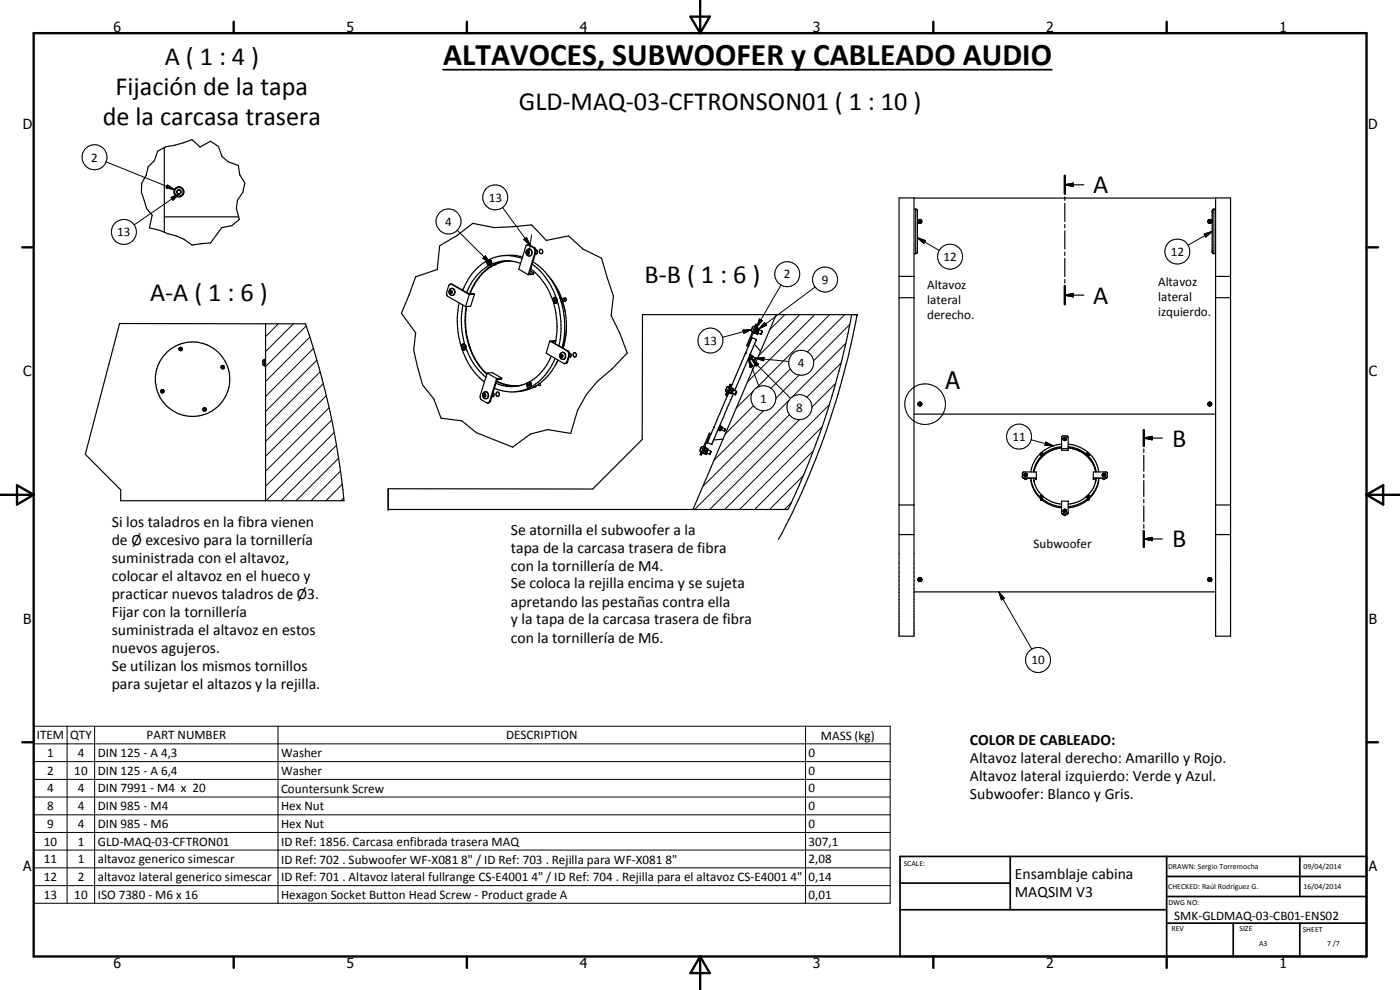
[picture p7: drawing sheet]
<svg xmlns="http://www.w3.org/2000/svg" width="420mm" height="297mm" viewBox="0 0 420 297" stroke-linecap="round" stroke-linejoin="round" font-family="sans-serif">
<g fill="none" stroke="#000" stroke-width=".35">
<path d="M49.3 44.3l3.2-.7 5.1-1.7 2.4 2.2 3.2-1.7 2.4 1.5 1 3 1.9 1.7 3 1.1 .5 2.8 1.5 2.4-.6 2.8-1.6 2.4-.4 2.4 .7 2.6M49.3 44.3l-2 1.1-1 2.8-1.8 1.8-.7 2.6-1.3 2.4-.1 2.7 1.6 4.9 1.7 2-.8 3.8 3.1 .7 1.3 .6M49.3 44.3v25.4M53.2 57.3l.5-.3 .5 .3v.6l-.5 .3-.5-.3zM274.3 59.4v131.5h-4.5v-131.5h99.5v131.5h-4.5v-131.5M319.6 55.5l2.5-.6v1zM319.6 52.7v5.5M319.6 59.1v1M319.6 55.5h5.7M49.3 65.1h22.3M71.6 65.1l.2 .7-2.2 1.9-3 .6-3.4 4.6-5.6 .6-2.5-1.7-2.2-1-3.6-1.1M131.9 73.7l5.2-3 4.8-3.7 6.4 1.3 11.2-.8 4.4 4.6 6.7-1.3 4.4 3.9 5.5 2.8 3.6 11.3-.7 5.9 2.6 5.2 2.2 6-4.5 4.8a29.4 29.4 0 0 0-12.4 19.3l-6.9-1.1-5.2 1.3-5.3 4-11-4.4-4.3-3.5-6.2-.8-2.2-5.8-3.4-4.2-2.6-10.4 .5-5.2-4.2-5.9 4.2-10.9 6.5-2.2z"/>
<path d="M146.3 78.1l-.2 .9 .6 .7M146.3 78.1a16.9 16.9 0 0 0-7.4 9M146.7 78.7l.1-.2 .3 .4-.4 .1M146.7 78.7h.1M146.7 78.7v.3M146.7 79.7a15.2 15.2 0 0 0-6.7 8.1M146.7 79h.2M146.8 78.7l.1 .3M146.9 77.9l.5 .4 .1 .8M146.9 77.9l-.6 .2M146.9 79h.1M146.9 78a.82 .82 0 0 1 .5 .7 .82 .82 0 0 1-.4 .8"/>
<path d="M147 78.6l-.2 .1M147.2 79.5l-.5 .2M147.2 79.5h-.2M147.3 79.4l-.1 .1M147.4 79.4h-.1M147.5 79.3l-.3 .2M147.5 79.1l-.2 .3M147.5 79.1a.74 .74 0 0 0-.1-.8 .74 .74 0 0 0-.8-.2 .76 .76 0 0 0-.3 .8 .76 .76 0 0 0 .7 .6M147.5 79.1v.2M147.9 79.6h.3M148.2 79.6a15.5 15.5 0 0 0-7.1 8.5M148.5 79.2l-.5 .4"/>
<path d="M148.6 79.2l-.2 .3M148.7 79.1a15.1 15.1 0 0 0-7.8 9.1M148.7 79.2l-.2 .2M148.8 79.1l-.1 .1M148.9 79.2h-.2M149.6 78.9h.1M149.6 78.9l-.7 .3M149.7 78.8l-.1 .1M150.3 78.6v.1M150.3 78.7l-.1 .1M151.1 76.7l3.4-.1 2.3 .5M151.8 78.3l-3.1 .8"/>
<path d="M153.4 78.4l-2.3 .1-2.9 1.1M156.2 79a11 11 0 0 0-8.7 .3M156.7 77.6a12 12 0 0 0-9.8 .3M157.9 73.7l.7-.3 1.7 1.1 .3 .5-2.1 7.4-2.8-1.6zM158.1 75a.97 .97 0 0 1 1.6 .7 .97 .97 0 0 1-1.4 .9 1.23 1.23 0 0 1-.2-1.6zM158.2 75.5l.3-.1 .3 .3-.1 .4-.3 .1-.3-.3M158.2 75.5l-.1 .4M158.4 73.4h.4l1.8 1 .3 .6M158.4 75.9h-.3M158.4 75.9l.2 .3M158.4 75.4v.5M158.4 75.4l-.2 .1"/>
<path d="M158.4 75.4h.2M159.7 79.2a20.4 20.4 0 0 1 7.3 10.3M159.9 78.6a20.1 20.1 0 0 1 8.2 10.8M160.9 75l-2 7 1.3-.1M160.9 75a.62 .62 0 0 1 .4 .7 .62 .62 0 0 1-.7 .5M162 75a.56 .56 0 0 1 .9 .4 .56 .56 0 0 1-.9 .5l-.1-.3zM274.3 62.7h.7l.3 .5v12.4l-.2 .4-.8 .1M275.5 66.3a.54 .54 0 0 1 .6-.4 .54 .54 0 0 1 .5 .5l-.2 .5-.4 .2-.4-.3-.1-.5a.6 .6 0 0 1 .8-.4 .6 .6 0 0 1 .3 .9M275.5 66.5l.4 .4h.5M275.9 66.3l.1-.1 .3 .3-.3 .2zM319.6 61v5.5M319.6 67.4v1"/>
<path d="M319.6 69.3v5.4M319.6 75.6v1.1M319.6 77.5v5.5M362.9 66.3l.2-.1 .2 .3-.2 .2zM363.5 66.1a.54 .54 0 0 0-.8-.1 .54 .54 0 0 0-.1 .8 .54 .54 0 0 0 .8 .1M363.5 66.1v.7M363.5 66.1l-.4-.3-.6 .5v.3l.4 .4 .6-.2M364.8 62.7l-.8 .1-.2 .4v12.4l.2 .4 .8 .1M35.9 97.1l55.8 .1a234 234 0 0 1 11.5 53h-67v-3.2l-10.6-10.7zM79.7 97.2v53M135 86.8a.98 .98 0 0 1 1.5 .7 .98 .98 0 0 1-1.2 1.1 1.14 1.14 0 0 1-.3-1.8zM135 87.4v.4"/>
<path d="M135 87.4l.3-.2 .3 .2v.5l-.3 .2-.3-.3M135 87.8h.3M135.2 85.3h.6l5 2.9 1.3-.1 .3 .2M135.2 85.3l-.6 .6-.6 2 .2 .8 5.5 3.3M135.3 87.8l.2 .1M135.3 87.3v.5M135.3 87.3l-.3 .1M135.4 85.3l5.4 3.1M135.4 87.2l-.1 .1M137.8 90.9a26.6 26.6 0 0 0 .6 13.1M138.9 91.6a25.5 25.5 0 0 0 .6 11.7M139.1 86.7l-.3 .3"/>
<path d="M139.9 92a24.8 24.8 0 0 0 .7 11.3M140 92a22.8 22.8 0 0 0 6.1 20.2M140.8 88.4l-1.1 3.6M142.4 88.3l-1.6 .1M142.4 88.3l-1.1 3.6-1.6 .1M159.1 81.3l1.1 .6M159.3 80.7a19.4 19.4 0 0 1 6.5 9.2M160.2 81.9l-.1 .4-1.6 .1M164.6 82.8l1.2 1.5 1.5 2.4 1.3 2.8M165.8 89.9l.1 .2M165.9 90.1l.4 .7h.4M166.1 90.9a24.9 24.9 0 0 1 .5 12.2l.1-.1"/>
<path d="M166.1 90.7v.2M166.3 90l.2-.2 .2 .2v.3h-.3M166.3 90l.1 .3M166.4 90.3h.1M166.5 90.3h.2M166.5 90v.3M166.5 90h-.2M166.6 89.4l.1 .1M166.6 89.9l-.1 .1M166.7 89.4l-.6 .1-.2 .6M166.7 89.4l.4 .3M166.7 89.5a.86 .86 0 0 1 0 1.3"/>
<path d="M167 89.5l.2 1M167 89.5l-.7-.3-.5 .7M167.1 90.6l-.4 .3M167.1 90.6l-.3 .5-.7-.2M167.2 90.5l-.1 .1M167.2 89.8a27.3 27.3 0 0 1 .6 14M167.2 90.3v.2M168.1 89.5l.2 .5M168.1 89.4a26.7 26.7 0 0 1 .6 14.9M168.3 89.4l-.2-.1 .2 .4 .1 .6h.2M168.3 89.4l.2 .1M168.3 89.4l.4 .2"/>
<path d="M168.5 89.5l.1 .8M168.5 89.5l-.2 .1M168.6 89.6h.6M168.7 89.6v.7M168.7 90.3l-.3 .3 .2-.3M168.9 90.3a24.4 24.4 0 0 1 .1 14.2M169.2 89.6a.42 .42 0 0 1 .7-.1 .42 .42 0 0 1 0 .7l-.2 .1-.4-.1M169.2 89.6l.2 .5-.7 .2M225.5 98.9v.1M225.5 99v.4l.3 .2M226.4 99.7l-.1 .3-.2-.1M226.4 99.7l.1 .2"/>
<path d="M226.5 99.6l-.1 .1M226.5 99.9l.4 .1M226.5 98a.82 .82 0 0 0-1 .9M226.8 99.1l-.2 .3M226.8 99.1l.4 .2M226.9 98l.2 .1M227 98.3l-.5 1.6M227 100h-.1M227.1 98.1v.1M227.1 98.2l-.1 .1M227.1 99.7l-.1 .3M227.1 99.7l-.2 .3"/>
<path d="M227.1 98.3l-.3 .8M227.1 98.3l-.1 .1M227.1 98.3l.4 .2M227.2 99.3l-.1 .4M227.4 99.9v.2l-.4-.1M227.4 99.9l1 .3M227.5 98.5l-.3 .8M227.5 98.5l.1 .2M227.6 98.7l-.5 1M227.6 98.6l.3 .2-.5 1.1M227.8 99l.9 .4M228.6 99.6l-.2 .6"/>
<path d="M228.7 99.4l-.2 .7M228.7 99.4v.2M232.9 94.4l-24.9 58.5M255.6 94.4a233.4 233.4 0 0 1-19.1 58.5h-120v-6.3l61.4 .1 14.8-14.8 .1-37.5h64.4a229.4 229.4 0 0 1-23.6 67.4M269.8 89.3h4.5M269.8 82.9h4.5M319.6 88.6l2.5-.5v1zM319.6 83.9v1.1M319.6 85.8v5.5M319.6 88.6h5.7M364.8 89.3h4.5M364.8 82.9h4.5"/>
<path d="M48.5 117.1h.4v.5l-.4-.1zM66.7 109.9a.29 .29 0 0 1 .4 .1 .29 .29 0 0 1-.1 .4 .29 .29 0 0 1-.4-.1zM79.4 107.9l-.5 .3v1.3l.5 .2M79.7 107.8h-.3v2h.3M138.4 104l.3 .8M138.7 104.8a20.9 20.9 0 0 0 6.7 9.8M139 104l.3-.1v.4h-.3M139 104h.1M139 104v.3M139.1 104l.1 .3M139.2 104.3h.1M139.2 104.3h-.2"/>
<path d="M139.2 103.9l-.1 .1M139.2 103.4l.5 .3M139.5 103.3l.2 .4M139.5 103.3a.68 .68 0 0 0-.8 0 .68 .68 0 0 0-.3 .7M139.7 103.7l.1 .4M139.7 103.7l.1 .2M139.8 104.4a.65 .65 0 0 1-.4 .6 .65 .65 0 0 1-.7-.2M139.8 104v.4M139.8 104.4a19.3 19.3 0 0 0 6 8.8M139.8 104.3a.69 .69 0 0 1-1.1 .4 .69 .69 0 0 1 .1-1.2 .71 .71 0 0 1 .9 .3 .71 .71 0 0 1-.2 1l-.3 .1M140.6 103.2l.1 .2M140.6 103.3a19.9 19.9 0 0 0 5.5 9.1"/>
<path d="M140.6 103.3l.3 .9M141 104.1l.1 .3M145.1 117.8a.95 .95 0 0 1 1.3 .1 .95 .95 0 0 1 0 1.3 .95 .95 0 0 1-1.3 .1 1.12 1.12 0 0 1 0-1.5zM145.1 118.3l.4-.1 .2 .3v.5h-.4l-.2-.3M145.1 118.3v.4M145.1 118.3h.3M145.4 118.7l.2 .3M145.4 118.7h-.3M145.4 118.3v.4M145.5 118.2l-.1 .1M146.2 111.9l-2.1 7 .1 .6 .4 .5 1.6 .9 .7-.1 .3-.5 2-6.4 1.3-.1 .1-.3M146.2 111.9l1.6-.1 2.8 1.7"/>
<path d="M146.2 111.9l2.8 1.7M147.8 118.5l-.2 .6M148 117.9l.3 .7-.3 .4h-.4M149 114.5a12.4 12.4 0 0 0 6 1.4M149 113.6l-2 6.7-.7 .6M149 114.3a11.4 11.4 0 0 0 7.5 1.3M150.6 113.5l-1.6 .1M158.2 114.9a1.1 1.1 0 0 0 .5 1.5M158.2 114.9a11.1 11.1 0 0 1-9.4 .1M158.4 114.9l.3-.2 .6 .2 .2 .7M158.4 114.9a.77 .77 0 0 0-.1 .9 .77 .77 0 0 0 .8 .4l.3-.4M158.5 114.9h-.3"/>
<path d="M158.6 115.4l.2-.2 .2 .4h-.3M158.6 115.4l.1 .2M158.7 115.6h.1M158.7 116.4a12 12 0 0 1-10.3 .1M158.8 114.7h-.1M158.8 115.6l.2 .1M158.8 115.3v.3M158.8 115.3l-.2 .1M158.9 114.7a.84 .84 0 0 1 .1 1.5M158.9 115.2l-.1 .1M159 114.6l-.2 .1M159 114.6l.3 .3"/>
<path d="M159.3 116.1l-.6 .3M159.4 115.1l-.1 1M160.3 116.1l-3 1.1-2.8 .4M160.3 116.1l-.4 .2M160.5 116.1h-.1M160.6 116l-.6 .2M160.7 115.9l-.1 .1M161.6 115.5l-.9 .4M161.7 115.2l-.1 .3M162.1 114.9v.6l-.2 .2-.3-.2M165 102.3l1.6-.1 .2 .2-1.2 .1 4.9 2.8 .5 .7M165 102.3l5.3 3 .3 .5 .1 .9-.9 2.3h-.7l-5.2-3z"/>
<path d="M165.4 106.8a15.5 15.5 0 0 1-6.4 7.8M166.6 107.5a16.7 16.7 0 0 1-7.3 8.6M167.4 108a16.3 16.3 0 0 1-7.1 8.1M167.5 108.1l-.6 1.1M168.2 106a.88 .88 0 0 1 .9-.2 .88 .88 0 0 1 .6 .7v.7a.91 .91 0 0 1-.9 .6 .91 .91 0 0 1-.8-.7zM168.3 106.5l-.1 .5M168.3 106.5l.3-.2 .3 .3-.1 .5-.3 .1-.3-.2M168.5 106.9l.2 .2M168.5 106.9l-.3 .1M168.5 106.5v.4M168.5 106.5h-.2M168.7 106.4l-.2 .1"/>
<path d="M171 106l-.7 2.7-.2 .3-.6 .1M171 106a.63 .63 0 0 1 .4 .7 .63 .63 0 0 1-.6 .5M172.2 105.9a.57 .57 0 0 1 .8 .6 .57 .57 0 0 1-.8 .4l-.2-.5zM218.1 118.5l.2 .1M218.1 116.2l-.1 .3a.64 .64 0 0 0 .1 1.1M218.1 116.2h.1M218.4 117.9l.2 .1M218.6 118l-4.2 9.9M218.7 117.9l-.1 .1M218.7 117.9h.1M218.8 116.1l-1 2.3 .3 .1M218.8 117.9h.1"/>
<path d="M218.8 117.9l.4 .1M218.8 116h-.4l-.3 .2M219.1 117.1l-.3 .8M219.1 116l.3 .1M219.1 117.1l.4 .2M219.2 118h.2M219.3 116.4l-.6 1.5M219.4 118h.1M219.4 115.4l-1.3 3.1M219.4 116.1v.1M219.4 115.4l-.3-.1-.3 .8M219.4 115.4l.3 .1"/>
<path d="M219.4 116.2l-.1 .2M219.5 116.3l-.4 .8M219.5 116.3l-.2 .1M219.5 116.3l.4 .2M219.5 117.3l-.3 .7M219.7 117.1l-.2 .2M219.7 117.9v.3l-.3-.2M219.7 117.9l.9 .4M219.9 116.5l-.5 1.5M219.9 116.5l-.2 .4M219.9 116.6l.3 .2-.1 .2M220.1 118.1l-6.5 15.2-1.3-.5 1.9-4.4"/>
<path d="M220.1 117l-.4 .9M220.1 117l.9 .4M221 117.4l-.4 .9M223.6 106.2l-4.2 9.9M223.8 106l-.2 .2M223.8 105.9l-.2 .3M223.8 105.7v.2M223.8 105.7l-.1 .4M224.7 103.6l-.2-.1 2.6-6-.3-.2-2.7 6.4 .5 .2M224.8 107.5l.1 .1M224.9 107.6l.2 .1M225.1 107.1l-.2 .5"/>
<path d="M225.1 107.7h.1M225.1 107.1l.2 .1M225.1 106.3l-4.6 10.8M225.1 106.3l.1 .3M225.1 106.7l-.5 1M225.2 106.6l-.1 .5M225.2 107.6l-.1 .1M225.2 107.6v.1M225.2 107.7h.4M225.2 107.7h-.1M225.2 106.5h.1M225.2 106.5v.1"/>
<path d="M225.3 107.2l-.1 .4M225.3 106.5l-.1 .1M225.3 106.5l.2 .1M225.5 106.6l-.3 1M225.5 106.6l.1 .2M225.6 106.8h.1M225.6 106.8l-.3 .4M225.6 107.7l.9 .3M225.6 106.8l.4 .1-.4 .8M225.7 101.4l-1.9 4.3M225.7 101.3v.1M225.7 101.3l1.3 .6-.5 1.4"/>
<path d="M225.9 107.1l.8 .3M226.4 103.3l1.8 2.1M226.5 103.3l-1.4 3M226.7 107.4l-.2 .6M226.7 107.5h.1M226.7 107.4l.1 .1M228.5 100.1l-.1 .1M228.5 100.1h.1M61.2 122.6h.4l.1 .4a.29 .29 0 0 1-.5 0 .29 .29 0 0 1 0-.4zM211 135.8l-.1 .2-.2-.1M211 135.8l.1 .1M211.1 134a1.1 1.1 0 0 0-.9 1.6h.3"/>
<path d="M211.1 135.9l.4 .2M211.4 135.1l-.3 .8M211.4 135.1l.4 .2M211.5 134l.2 .2-.7 1.6M211.7 136l-.2 .1M211.8 134.4l-.4 .7M211.8 134.4h-.2M211.8 134.4l.4 .1M211.8 135.3l-.3 .8M212 135.9l.9 .4M212.2 134.5l-.4 .8M212.2 134.5v.2"/>
<path d="M212.2 134.7l-.5 1.3M212.2 134.7l.3 .1-.5 1.3-.3-.1M212.5 135l.8 .4M213.1 136.2v.1M213.1 136.3h-.2M213.3 130.5l-.2-.1-2.7 6.1-.3-.1 .4-.8M213.3 135.4l-.4 .9M213.3 135.4l-.2 .8M213.4 130.2l-.5-.3-2.4 5.7M214.3 128.3l-.1 .1M214.3 128.2v.1M214.3 128.3h-.1"/>
<path d="M214.3 128.1l-.1 .3M214.4 127.9l-.2 .3M214.4 127.9v.2M214.4 128l-.1 .3M215.7 128.8l.1 .1M215.8 128.9l.2 .1M216 128.4l-.2 .5M216 128.4l.2 .1M216.1 128l-.5 1-.1-.1M216.1 127.6l.1 .1M216.1 128.9l-.1 .1M216.1 127.7l-.1 .7"/>
<path d="M216.1 128.9l.3 .2M216.2 127.7h-.1M216.2 128.8l-.2 .2M216.2 127.8l-.1 .1zM216.2 128.5l-.1 .4M216.2 127.8l.3 .1M216.4 129.1h.1M216.5 127.9l-.3 .6M216.5 127.9v.2M216.5 128.1l.4 .1-.4 .9M216.5 128.9l.9 .4M216.5 128.1l-.3 .6"/>
<path d="M216.5 128.1h.1M216.8 128.4l.8 .3M217 131.8l-2.8 .2M217.5 129.2v.1M217.5 129.3h-.1M217.6 128.7l-.1 .5M217.7 128.8l-.3 .5M274.3 124.2h90.5M275.5 121.3l.5 .5 .4-.1M275.9 121.1h.4v.2l-.3 .2zM276.4 120.8l.2 .4-.2 .5M276.4 120.8l-.4-.1-.5 .5"/>
<path d="M276.4 120.8l-.5-.2a.6 .6 0 0 0-.4 .9 .6 .6 0 0 0 .9 .2M276.4 120.8l.3 .4-.3 .5M312.2 136.1v.4l.5 .2M312.2 136.1a8.9 8.9 0 0 0-2.8 5.5M312.3 136l-.1 .1M312.4 136h.5v.5M312.4 136.5l.2 .2M312.4 136v.5M312.4 136.5l.1 .1M312.5 137.3h.1M312.5 135.8l.4 .1 .2 .4M312.5 135.8l-.2 .2"/>
<path d="M312.5 137.2h.1M312.6 136.2v.2l.1-.2M312.6 136.1v.1M312.7 136.1l-.1 .1M312.7 136.1v.1M312.8 136.9v.1M312.9 136.5a8 8 0 0 0-2.7 5.1 8.7 8.7 0 0 1 2.6-4.7M312.9 136.9l-1.7 2.2-.9 2.5M312.9 136.5l-.3 .1M313.1 136.3l-.5 .4M314.5 135.6l-1.7 1.3M314.5 135.7l-1.6 1.2"/>
<path d="M318.6 133.3a10.5 10.5 0 0 0-6.1 2.5M318.6 134a9.6 9.6 0 0 0-5.5 2.3M318.6 134.3l-2.2 .5-1.9 .8M318.6 134.6h2M318.6 134.4l-2.1 .4-2 .9M318.7 131l.4-.2 1.4 .2 .1 4.1h-2zM319.5 131.4h.1M319.5 131.4h.2M319.5 131.4l-.1 .1 .2 .3 .1-.4M319.5 131.4l-.1 .2M319.5 131.4l.2 .1M319.7 131.4l.1 .3"/>
<path d="M320.1 131.7h.1M320.6 134.4a9.2 9.2 0 0 1 8.2 7.2 7.3 7.3 0 0 0-2.5-4.7M320.6 133.3a10.8 10.8 0 0 1 6.1 2.5M320.6 134a10 10 0 0 1 5.4 2.3M320.6 134.3a9.6 9.6 0 0 1 5.7 2.6M326 136.3l.5 .4M326.3 136.5l.2 .2M326.3 136.5l.2 .1M326.3 136.9v.1M326.5 136.7a8.6 8.6 0 0 1 2.5 4.9M326.5 136.1v.3l.1-.2M326.5 136.2l-.1 .1"/>
<path d="M326.5 136.1v.1M326.5 137.2h.1M326.6 136.1l-.1 .1M326.6 136.1v.1M326.7 135.8l.1 .2M326.7 135.8l-.5 .1-.2 .4M326.7 137.3h.1M326.8 136a8.7 8.7 0 0 1 3 5.6M326.8 136h-.5v.5M326.8 136v.5M326.8 136.5l-.3 .1M326.8 136.5l-.3 .2"/>
<path d="M327 136.1l-.1 .4-.4 .2M343.3 131.4l2.5-.5v1.1zM343.3 129v4.8M343.3 134.7v1.1M343.3 136.6v4.8M343.3 131.4h5.5M362.9 121.1h.4v.2l-.2 .2zM363.5 120.9a.55 .55 0 0 0-.8-.1 .55 .55 0 0 0 0 .8 .55 .55 0 0 0 .8 0M363.5 120.9v.7M363.5 120.9a.59 .59 0 0 0-.8-.1 .59 .59 0 0 0-.1 .8l.5 .2 .4-.2M269.8 151.5h4.5M306.8 143l.1 .3 .4 .1h3.7"/>
<path d="M307 141.6h4v2.3h-.2v-.4l-3.8-.1-.2-.4v-1zM307.5 143.5a.32 .32 0 0 0 .3 .4 .32 .32 0 0 0 .3-.4M307.8 142.2l-.2 .2M307.8 142.2h.2M307.8 142.2h.1M307.8 142.2l.2 .1M308 142.2l-.1 .4-.3-.2M308 142.2v.1M308 142.3v.1M308 142.4h.1M309.4 143.5v.7M309.4 144.2a9.5 9.5 0 0 0 3.1 5.7"/>
<path d="M309.4 144.2a9.3 9.3 0 0 0 2.8 4.9M310.2 143.5l.2 1.3M310.2 143.5l.1 .6M310.3 144.1v.3M310.3 144.1l.1 .7M310.4 144.8l.7 1.8 1.6 2M312.2 149.5l.3 .2M312.2 149.1h.1M312.3 149.2l.1 .1M312.4 149.3l.1 .1M312.4 149.8l.3 .2M312.4 149.8l.2 .1"/>
<path d="M312.5 149.9v.2h.3M312.5 149.7a10.2 10.2 0 0 0 6.1 2.7M312.5 149.4a10.6 10.6 0 0 0 6.1 2.6M312.5 149.4h.2M312.5 149.8h-.1M312.6 148.9v.2l.1-.2M312.6 148.9h.1M312.7 148.6l.1 .2M312.7 148.6h-.3l-.2 .4 .3 .4M312.9 148.8l.2 .2M312.9 148.8l-.4-.1-.3 .4M312.9 149.3l-.2 .1"/>
<path d="M313 149.2l-.3 .2M313 148.9v.2M313 149.1v.1M313 149.1h.1M313.1 149l-.2 .4h-.4M313.1 149a9.6 9.6 0 0 0 5.5 2.3M318.6 150.4h2v3.4l-.4 .5h-1.3l-.3-.3zM319.2 154.3a.34 .34 0 0 0 .4 .4 .34 .34 0 0 0 .3-.4M319.4 152.8l-.1 .1M319.6 153h.1M319.6 153l-.2 .3h.4M319.6 153l.2 .3"/>
<path d="M319.6 153l-.2 .2M319.7 153l.1 .3M319.7 153v.2M320.6 153.8l-.4 .4-1.5-.1M326 149l.1 .3M326 149a9.6 9.6 0 0 1-5.4 2.3M326.1 149.3l.3 .1M326.2 149.2l.2 .2M326.2 148.9l-.2 .1M326.2 149.4h.5M326.4 149.4h.3M326.5 148.6l.4 .2 .1 .3"/>
<path d="M326.5 148.6l-.2 .2M326.5 148.9v.1M326.5 148.9v.2h.2M326.5 149l-.1 .1M326.5 149h.1M326.5 148.9h.1M326.6 148.9v.1M326.6 149l.1 .1M326.6 148.9l.1 .2M326.7 149.4a10.9 10.9 0 0 1-6.1 2.6M326.7 149.9l-.3 .1M326.7 149.8v.3h-.4"/>
<path d="M326.7 149.7a10.5 10.5 0 0 1-6.1 2.7M326.7 149.8l-.1 .1M326.8 149.7l-.1 .1M326.8 149.3l-.1 .1M326.8 149.2v.1M326.8 149.2l-.1 .2M326.9 149.1l-.1-.3-.4-.1-.2 .5M326.9 149.1l-.1 .1M326.9 149.1h.1M326.9 149.5l-.2 .2M327 149.1l-.3 .3M327 149.5l-.1 .1"/>
<path d="M328.1 141.6h4l.2 1.6-.5 .3h-3.5v.4h-.2zM328.8 144.1v.3M328.8 144.1l-.1 .7M328.9 144.1l-.9 2.5-1.5 2M329 143.5l-.1 .6M329.7 144.2a9.3 9.3 0 0 1-3 5.5M329.8 143.5a9.1 9.1 0 0 1-2.8 5.6M331 143.5a.32 .32 0 0 0 .3 .4 .32 .32 0 0 0 .3-.4M331.2 142.2v.3l.2 .1 .1-.4M331.2 142.2l-.1 .2M331.2 142.2l.3 .1M331.2 142.2h.3"/>
<path d="M331.2 142.2h.1M331.5 142.2v.3M332.3 143.1l-.5 .3h-3.7M343.3 142.3v1M343.3 144.2v4.8M343.3 149.9v1M343.3 151.8v4.7M343.3 157.4v1.1M343.3 159.3v4.8M364.8 151.5h4.5M269.8 160.4h4.5M274.3 177.6h90.5"/>
<path d="M275.9 173.4l-.3 .1-.1 .6M275.9 173.6h.4v.2l-.3 .1zM275.9 173.4l-.4 .3M276 173.7h-.1M276 173.6v.1M276 173.3l-.1 .1M276 173.3l.3 .1M276 173.5v.1M276 173.6l.3 .1M276.3 173.4h.1M276.4 173.4v.1a.52 .52 0 0 1-.1 .8 .52 .52 0 0 1-.8-.4M276.4 173.4l.3 .5"/>
<path d="M276.7 173.9a.62 .62 0 0 1-.5 .5 .62 .62 0 0 1-.6-.2M276.7 173.9a.61 .61 0 0 1-.5 .5 .61 .61 0 0 1-.7-.4M343.3 161.7l2.5-.5v1zM343.3 161.7h5.5M362.5 174l.6 .4 .4-.2M362.7 173.4l-.2 .7a.63 .63 0 0 0 .7 .3 .63 .63 0 0 0 .5-.5M362.8 173.4l-.3 .3 .2 .5 .4 .1 .4-.1M362.9 173.4h-.1M362.9 173.6h.4v.2l-.2 .1zM363.1 173.3l-.2 .1M363.1 173.3l.4 .2M363.1 173.6l-.2 .1"/>
<path d="M363.1 173.5v.1M363.1 173.6l.2 .1M363.5 173.5l.2 .4M363.5 173.6v.6M363.7 173.9l-.2 .3M364.8 160.4h4.5"/>
<circle cx="53.7" cy="57.6" r="1.32"/>
<circle cx="53.7" cy="57.6" r="1.51"/>
<circle cx="48.7" cy="117.4" r=".51"/>
<circle cx="54.2" cy="104.7" r=".28"/>
<circle cx="54.2" cy="104.7" r=".52"/>
<circle cx="57.8" cy="113.8" r="11.2"/>
<circle cx="66.8" cy="110.2" r=".54"/>
<circle cx="149.3" cy="118.2" r=".6"/>
<circle cx="61.4" cy="122.8" r=".52"/>
<circle cx="319.6" cy="131.7" r=".54"/>
<circle cx="307.8" cy="142.5" r=".51"/>
<circle cx="319.6" cy="153.3" r=".52"/>
<circle cx="331.3" cy="142.5" r=".51"/>
</g>
<g fill="none" stroke="#000" stroke-width=".3">
<path d="M31.8 48.6l20.6 8.3M50.2 55.5l2.2 1.4-2.5-.5zM51.3 59.2l2.4-.9-1.8 1.8zM53.7 58.3l-13.5 9.2M137.2 69.1l9.9 9.8M144.9 77.5l.8-.7 1.4 2.1zM145.7 76.8l1.4 2.1-2.2-1.4zM150.8 62.2l8.3 11.4M157.2 71.9l.8-.6 1.1 2.3zM158.7 73.5h.3M158.7 74.7a1.1 1.1 0 0 1 .9 1 1.1 1.1 0 0 1-.7 1.1M159.5 70.5l-.7 5.2"/>
<path d="M160.1 74.3h.3M160.8 75.6l-.2 .1M274.8 62.7h.1M274.8 62.7v13.4M275.3 71.3l2.4 .9-.5 .8zM275.3 71.3l6.6 3.8M275.9 66.2h.4v.5h-.4zM361.4 70.2l2.4-.8-1.9 1.7zM362.9 66.2h.4v.5h-.4zM363.8 69.4l-7.2 4.2M364.3 62.7h.1M364.3 62.7v13.4"/>
<path d="M83.5 97.2l-3.8 3.8M88 97.2l-8.3 8.3M91.9 97.8l-12.2 12.2M135.5 86.5a1.1 1.1 0 0 1 .9 1 1.1 1.1 0 0 1-.7 1.1M135.6 85.3h.2M167.4 87.6l.9 1.8M168.7 90.3l1 3.3M170 97.7l-.4 3.8-.8 2.6M223 99.1l2.5-.2-2.3 1.1zM225.5 98.9l-8.7 2.3M227.3 97.8l-.2 .3M227.3 97.9l-.2 .2"/>
<path d="M227.6 97.6l1.2-1.4-.9-.5-.8 2.4M227.9 95.7l.9 .5-1.7 1.9zM227.9 98.5l-.2 .2M228 98.6l-.3 .1M228.2 98.2l1.2-1.4 .7 .8-2.4 1.1M229.4 96.8l.7 .8-2.4 1.1zM234.4 85.5l-7.1 12.3M235.5 94.4l-4.5 4.5M240 94.4l-12.3 12.4M244.5 94.4l-20.2 20.2M244.6 86.1l-16.6 12.4M249 94.4l-22 22.1"/>
<path d="M253.5 94.4l-11.2 11.2M255 97.3l-10.8 10.9M93 101.1l-13.3 13.4M94.1 104.6l-14.4 14.4M95.1 108l-15.4 15.4M96.1 111.5l-16.4 16.4M97.1 115.1l-17.4 17.4M97.9 118.7l-18.2 18.2M145.1 118.2l.4-.1 .2 .2v.7l-.2 .2a.58 .58 0 0 1-.4-1zM145.7 117.6h.3a1.22 1.22 0 0 1 .3 1.8l-.5 .2M168.8 105.7a1.12 1.12 0 0 1 .9 1 1.12 1.12 0 0 1-.7 1.1M170.3 105.3h.2"/>
<path d="M170.4 108.5h-.3M170.9 106.6l-.2 .1M224.7 107.7l1.3 2.2-.9 .3zM224.7 107.7l.4 2.5 .9-.3-.2-.5M224.7 107.7l.3 .8M224.7 107.7l.4 .7M225.1 108.7l2.7 7.3M225.5 107.8l2.2 1.4-.7 .7zM225.9 108l1.8 1.2-.7 .7-.9-1.3M225.9 108.2l11.4 11.3M226.1 117.3l-5.1 5.1M226.8 107.5l2.5-.3-.1 1z"/>
<path d="M226.8 107.5l10 1M237.2 110.7l-5.8 5.8M239.8 112.5l-6.9 7M250.8 115.1l-7.1 7.1M252.4 108.9l-10.2 10.3M253.8 103l-16.1 16.1M98.8 122.3l-19.1 19.1M99.6 126l-19.9 19.9M100.3 129.8l-20.5 20.4M101 133.6l-16.6 16.6M101.6 137.5l-12.8 12.7M147 120.3h.2"/>
<path d="M226.1 121.8l-8.5 8.5M229.1 123.2l-14.8 14.9M236.9 120l-25.9 25.9M236.9 124.4l-28.4 28.5M239.9 125.9l-26.9 27M244.1 135.2l-17.6 17.7M246.7 128.1l-24.8 24.8M248.9 121.5l-31.4 31.4M309.4 132l6.7 1.8M313.8 132.6l2.3 1.2-2.5-.2zM319.1 131.7a.53 .53 0 0 0 .5 .4 .53 .53 0 0 0 .5-.4M319.4 131.4a.26 .26 0 0 1 .3 0 .26 .26 0 0 1 .1 .3 .26 .26 0 0 1-.3 .1z"/>
<path d="M102.2 141.4l-8.9 8.8M102.7 145.3l-4.9 4.9M103.2 149.4l-.9 .8M237.5 150.8l-2.1 2.1M241.1 142.7l-10.1 10.2M307.3 142.5a.53 .53 0 0 0 .5 .5 .53 .53 0 0 0 .5-.5M307.3 143.4v.1M319.1 153.3a.53 .53 0 0 0 .5 .5 .53 .53 0 0 0 .5-.5M319.1 154.2v.1M319.4 153h.3l.1 .3-.3 .1zM320.1 154.2v.1M330.8 142.5l.2 .4 .3 .1 .5-.5"/>
<path d="M331.2 142.2h.3v.4l-.5-.1zM331.5 142.2l.1 .1M331.8 143.4v.1M275.5 173.8l.4 .5 .5-.1 .2-.4M275.9 173.5l.4 .1-.2 .4-.3-.3zM299.8 177.6l1.6 1.9-.8 .5zM299.8 177.6l9.9 17.2M362.5 173.8l.4 .5 .5-.1 .2-.4M362.8 173.6l.3-.1 .2 .2-.3 .3zM10.1 217.9h257.1v53.1h-257.1zM20.1 217.9v53.1M28.4 217.9v53.1"/>
<path d="M83.4 217.9v53.1M241.8 217.9v53.1M10.1 223.2h257.1M10.1 228.5h257.1M10.1 233.8h257.1M10.1 239.1h257.1M10.1 244.5h257.1M10.1 249.8h257.1M10.1 255.1h257.1M10.1 260.4h257.1M10.1 265.7h257.1"/>
<circle cx="28.4" cy="47.2" r="3.8"/>
<circle cx="53.7" cy="57.6" r=".68"/>
<circle cx="148.6" cy="59.2" r="3.8"/>
<circle cx="37.2" cy="69.6" r="3.7"/>
<circle cx="134.6" cy="66.5" r="3.8"/>
<circle cx="158.5" cy="75.8" r=".49"/>
<circle cx="285.1" cy="77" r="3.8"/>
<circle cx="353.3" cy="75.5" r="3.8"/>
<circle cx="135.3" cy="87.7" r=".49"/>
<circle cx="236.3" cy="82.3" r="3.7"/>
<circle cx="247.6" cy="83.9" r="3.7"/>
<circle cx="168.5" cy="106.9" r=".48"/>
<circle cx="213.2" cy="102.2" r="3.8"/>
<circle cx="229.1" cy="119.5" r="3.7"/>
<circle cx="240.4" cy="108.8" r="3.7"/>
<circle cx="239.9" cy="122.2" r="3.7"/>
<circle cx="276.1" cy="121.2" r=".26"/>
<circle cx="277.7" cy="121.3" r="6.1"/>
<circle cx="305.8" cy="131" r="3.7"/>
<circle cx="363.1" cy="121.2" r=".26"/>
<circle cx="307.8" cy="142.4" r=".26"/>
<circle cx="311.5" cy="198" r="3.7"/>
</g>
<g fill="#000">
<circle cx="148.7" cy="79.2" r=".18"/>
<circle cx="275.3" cy="75.6" r=".18"/>
<circle cx="275.3" cy="63.2" r=".18"/>
<circle cx="363.8" cy="75.6" r=".18"/>
<circle cx="363.8" cy="63.2" r=".18"/>
<circle cx="168.3" cy="89.6" r=".18"/>
<circle cx="168.3" cy="89.4" r=".18"/>
<circle cx="227" cy="100" r=".18"/>
<circle cx="227.1" cy="98.3" r=".18"/>
<circle cx="257.2" cy="94.4" r=".18"/>
<circle cx="78.9" cy="108.4" r=".18"/>
<circle cx="79.4" cy="107.8" r=".18"/>
<circle cx="160.7" cy="115.9" r=".18"/>
<circle cx="217.8" cy="117" r=".18"/>
<circle cx="217.8" cy="118.4" r=".18"/>
<circle cx="218.1" cy="118.5" r=".18"/>
<circle cx="218.6" cy="118" r=".18"/>
<circle cx="219.1" cy="115.3" r=".18"/>
<circle cx="219.4" cy="115.4" r=".18"/>
<circle cx="219.4" cy="116.3" r=".18"/>
<circle cx="219.9" cy="116.5" r=".18"/>
<circle cx="220.6" cy="118.3" r=".18"/>
<circle cx="220.8" cy="118.2" r=".18"/>
<circle cx="221" cy="117.4" r=".18"/>
<circle cx="221.1" cy="117.5" r=".18"/>
<circle cx="223.8" cy="105.8" r=".18"/>
<circle cx="224.7" cy="107.7" r=".18"/>
<circle cx="224.8" cy="107.6" r=".18"/>
<circle cx="225.2" cy="106.3" r=".18"/>
<circle cx="225.2" cy="106.5" r=".18"/>
<circle cx="225.6" cy="106.6" r=".18"/>
<circle cx="226.5" cy="108" r=".18"/>
<circle cx="226.6" cy="107.9" r=".18"/>
<circle cx="227.4" cy="100.1" r=".18"/>
<circle cx="210.5" cy="134.2" r=".18"/>
<circle cx="211.1" cy="135.9" r=".18"/>
<circle cx="211.6" cy="136.1" r=".18"/>
<circle cx="211.7" cy="136" r=".18"/>
<circle cx="212" cy="136.1" r=".18"/>
<circle cx="212.2" cy="134.7" r=".18"/>
<circle cx="212.3" cy="132.8" r=".18"/>
<circle cx="212.5" cy="134.8" r=".18"/>
<circle cx="215.7" cy="128.9" r=".18"/>
<circle cx="216.1" cy="129" r=".18"/>
<circle cx="216.1" cy="128.9" r=".18"/>
<circle cx="216.2" cy="127.8" r=".18"/>
<circle cx="216.5" cy="127.9" r=".18"/>
<circle cx="312.2" cy="136.3" r=".18"/>
<circle cx="313" cy="136.3" r=".18"/>
<circle cx="326.2" cy="136.3" r=".18"/>
<circle cx="326.9" cy="136.3" r=".18"/>
<circle cx="116.5" cy="152.9" r=".18"/>
<circle cx="307.3" cy="142.5" r=".18"/>
<circle cx="308.3" cy="142.5" r=".18"/>
<circle cx="312.5" cy="149.8" r=".18"/>
<circle cx="326.7" cy="149.8" r=".18"/>
<circle cx="330.8" cy="142.5" r=".18"/>
<circle cx="331.8" cy="142.5" r=".18"/>
</g>
<g fill="none" stroke="#000" stroke-width=".71">
<path d="M10.1 9.9h400v277.1h-400zM70.1 6.5v3.4M140.1 6.5v3.4M207.2 5h5.8l-2.9 4.9zM210.1 0v9.9M280.1 6.5v3.4M350.1 6.5v3.4M319.6 52.7v5.5M6.7 74.2h3.4M410.1 74.2h3.5M319.6 85.8v5.5M343.3 129v4.8"/>
<path d="M.1 148.5h10M5.1 145.6l5 2.9-5 2.9zM343.3 159.3v4.8M410.1 148.5h10M410.1 148.5l5-2.9v5.8zM6.7 222.7h3.4M410.1 222.7h3.5M70.1 287v3.4M140.1 287v3.4M210.1 287v10M210.1 287l2.9 5h-5.8zM280.1 287v3.4"/>
<path d="M350.1 287v3.4"/>
</g>
<path d="M270.1 257h140v30h-140zM303.2 257v16M350.1 257v30M390.1 257v12M270.1 265h33.1M270.1 273h80M350.1 277h60M350.1 269h60M350.1 263h60M370.1 277v10M390.1 277v10" fill="none" stroke="#000" stroke-width=".51"/>
<g fill="#000">
<path d="M50.2 55.5l2.2 1.4-2.5-.5zM319.6 55.5l2.5-.6v1zM51.3 59.2l2.4-.9-1.8 1.8zM145.7 76.8l1.4 2.1-2.2-1.4zM157.2 71.9l.8-.6 1.1 2.3zM275.3 71.3l2.4 .9-.5 .8zM361.4 70.2l2.4-.8-1.9 1.7zM223 99.1l2.5-.2-2.3 1.1zM227.9 95.7l.9 .5-1.7 1.9zM229.4 96.8l.7 .8-2.4 1.1zM319.6 88.6l2.5-.5v1zM224.7 107.7l1.3 2.2-.9 .3z"/>
<path d="M225.5 107.8l2.2 1.4-.7 .7zM226.8 107.5l2.5-.3-.1 1zM313.8 132.6l2.3 1.2-2.5-.2zM343.3 131.4l2.5-.5v1.1zM299.8 177.6l1.6 1.9-.8 .5zM343.3 161.7l2.5-.5v1z"/>
</g>
<path d="M133 20.9h182.7" fill="none" stroke="#000" stroke-width=".53"/>
<text font-size="9.4" x="133" y="19.6">ALTAVOCES, SUBWOOFER y CABLEADO AUDIO</text>
<g font-size="7.9">
<text x="49.4" y="19.6">A ( 1 : 4 )</text>
<text x="34.7" y="28.6">Fijación de la tapa</text>
<text x="155.7" y="33.1">GLD-MAQ-03-CFTRONSON01 ( 1 : 10 )</text>
<text x="30.8" y="37.6">de la carcasa trasera</text>
<text x="328.1" y="58">A</text>
<text x="193.5" y="85">B-B ( 1 : 6 )</text>
<text x="45" y="90.4">A-A ( 1 : 6 )</text>
<text x="328.1" y="91.1">A</text>
<text x="351.8" y="134">B</text>
<text x="351.8" y="164.3">B</text>
</g>
<text font-size="7.2" x="283.8" y="116.6">A</text>
<g font-size="4.7">
<text x="33.5" y="158.1">Si los taladros en la fibra vienen</text>
<text x="153.3" y="160.4">Se atornilla el subwoofer a la</text>
<text x="33.5" y="163.5">de Ø excesivo para la tornillería</text>
<text x="153.3" y="165.8">tapa de la carcasa trasera de fibra</text>
<text x="33.5" y="168.9">suministrada con el altavoz,</text>
<text x="153.3" y="171.2">con la tornillería de M4.</text>
<text x="33.5" y="174.3">colocar el altavoz en el hueco y</text>
<text x="33.5" y="179.7">practicar nuevos taladros de Ø3.</text>
<text x="153.3" y="176.6">Se coloca la rejilla encima y se sujeta</text>
<text x="33.5" y="185.1">Fijar con la tornillería</text>
<text x="153.3" y="182">apretando las pestañas contra ella</text>
<text x="33.5" y="190.5">suministrada el altavoz en estos</text>
<text x="153.3" y="187.4">y la tapa de la carcasa trasera de fibra</text>
<text x="33.5" y="195.9">nuevos agujeros.</text>
<text x="153.3" y="192.8">con la tornillería de M6.</text>
<text x="33.5" y="201.3">Se utilizan los mismos tornillos</text>
<text x="33.5" y="206.7">para sujetar el altazos y la rejilla.</text>
<text x="291.1" y="223.5">COLOR DE CABLEADO:</text>
<text x="291.1" y="228.9">Altavoz lateral derecho: Amarillo y Rojo.</text>
<text x="291.1" y="234.3">Altavoz lateral izquierdo: Verde y Azul.</text>
<text x="291.1" y="239.7">Subwoofer: Blanco y Gris.</text>
<text x="304.6" y="263.7">Ensamblaje cabina</text>
<text x="304.6" y="269.1">MAQSIM V3</text>
</g>
<g font-size="4.2">
<text x="34" y="9.6">6</text>
<text x="104" y="9.6">5</text>
<text x="174" y="9.6">4</text>
<text x="244" y="9.6">3</text>
<text x="314" y="9.6">2</text>
<text x="384" y="9.6">1</text>
<text x="6.8" y="38.7">D</text>
<text x="410.6" y="38.7">D</text>
<text x="7" y="112.9">C</text>
<text x="410.8" y="112.9">C</text>
<text x="7" y="187.1">B</text>
<text x="410.8" y="187.1">B</text>
<text x="7" y="261.4">A</text>
<text x="410.8" y="261.4">A</text>
<text x="34" y="290.4">6</text>
<text x="104" y="290.4">5</text>
<text x="174" y="290.4">4</text>
<text x="244" y="290.4">3</text>
<text x="314" y="290.4">2</text>
<text x="384" y="290.4">1</text>
</g>
<g font-size="3.9">
<text x="27.4" y="48.5">2</text>
<text x="146.7" y="60.5">13</text>
<text x="35.2" y="70.9">13</text>
<text x="133.6" y="67.7">4</text>
<text x="351.4" y="76.8">12</text>
<text x="235.3" y="83.5">2</text>
<text x="283.2" y="78.3">12</text>
<text x="246.6" y="85.1">9</text>
<text x="278.2" y="86.6">Altavoz</text>
<text x="347.5" y="85.7">Altavoz</text>
<text x="278.2" y="91.1">lateral</text>
<text x="278.2" y="95.6">derecho.</text>
<text x="347.5" y="90.3">lateral</text>
<text x="347.5" y="94.7">izquierdo.</text>
<text x="211.2" y="103.5">13</text>
<text x="239.5" y="110.2">4</text>
<text x="228.1" y="120.8">1</text>
<text x="238.9" y="123.5">8</text>
<text x="303.9" y="132.3">11</text>
<text x="310.2" y="164.5">Subwoofer</text>
<text x="309.5" y="199.3">10</text>
<text x="11" y="221.8">ITEM</text>
<text x="21.1" y="221.8">QTY</text>
<text x="44" y="221.8">PART NUMBER</text>
<text x="151.9" y="221.8">DESCRIPTION</text>
<text x="246.3" y="221.9">MASS (kg)</text>
<text x="14.2" y="227.1">1</text>
<text x="23.3" y="227.1">4</text>
<text x="29.3" y="227.1">DIN 125 - A 4,3</text>
<text x="84.4" y="227.2">Washer</text>
<text x="242.6" y="227.1">0</text>
<text x="14.2" y="232.5">2</text>
<text x="22.3" y="232.5">10</text>
<text x="29.3" y="232.5">DIN 125 - A 6,4</text>
<text x="84.4" y="232.5">Washer</text>
<text x="242.6" y="232.5">0</text>
<text x="14.2" y="237.7">4</text>
<text x="23.3" y="237.7">4</text>
<text x="29.3" y="237.7">DIN 7991 - M4 x 20</text>
<text x="84.4" y="237.8">Countersunk Screw</text>
<text x="242.6" y="237.7">0</text>
<text x="14.2" y="243.1">8</text>
<text x="23.3" y="243.1">4</text>
<text x="29.3" y="243.1">DIN 985 - M4</text>
<text x="84.4" y="243.1">Hex Nut</text>
<text x="242.6" y="243.1">0</text>
<text x="14.2" y="248.4">9</text>
<text x="23.3" y="248.4">4</text>
<text x="29.3" y="248.4">DIN 985 - M6</text>
<text x="84.4" y="248.4">Hex Nut</text>
<text x="242.6" y="248.4">0</text>
<text x="13.2" y="253.7">10</text>
<text x="23.3" y="253.7">1</text>
<text x="29.3" y="253.7">GLD-MAQ-03-CFTRON01</text>
<text x="84.4" y="253.8">ID Ref: 1856. Carcasa enfibrada trasera MAQ</text>
<text x="242.6" y="253.7">307,1</text>
<text x="13.2" y="259">11</text>
<text x="23.3" y="259">1</text>
<text x="29.3" y="259.1">altavoz generico simescar</text>
<text x="84.4" y="259.2">ID Ref: 702 . Subwoofer WF-X081 8&quot; / ID Ref: 703 . Rejilla para WF-X081 8&quot;</text>
<text x="242.6" y="259">2,08</text>
<text x="13.2" y="264.3">12</text>
<text x="13.2" y="269.7">13</text>
<text x="22.3" y="269.7">10</text>
<text x="23.3" y="264.3">2</text>
<text x="29.3" y="264.4">altavoz lateral generico simescar</text>
<text x="29.3" y="269.7">ISO 7380 - M6 x 16</text>
<text x="84.4" y="264.5">ID Ref: 701 . Altavoz lateral fullrange CS-E4001 4&quot; / ID Ref: 704 . Rejilla para el altavoz CS-E4001 4&quot;</text>
<text x="84.4" y="269.7">Hexagon Socket Button Head Screw - Product grade A</text>
<text x="242.6" y="264.3">0,14</text>
<text x="242.6" y="269.7">0,01</text>
<text x="352.4" y="276">SMK-GLDMAQ-03-CB01-ENS02</text>
</g>
<g font-size="2.4">
<text x="271.2" y="259.7">SCALE:</text>
<text x="350.6" y="260.8">DRAWN: Sergio Torremocha</text>
<text x="391.2" y="260.6">09/04/2014</text>
<text x="350.6" y="266.9">CHECKED: Raúl Rodríguez G.</text>
<text x="391.2" y="266.7">16/04/2014</text>
<text x="350.6" y="271.4">DWG NO:</text>
<text x="351.6" y="279.3">REV</text>
<text x="372" y="279.4">SIZE</text>
<text x="391" y="279.6">SHEET</text>
<text x="377.9" y="283.8">A3</text>
<text x="398.3" y="283.8">7 /7</text>
</g>
</svg>
